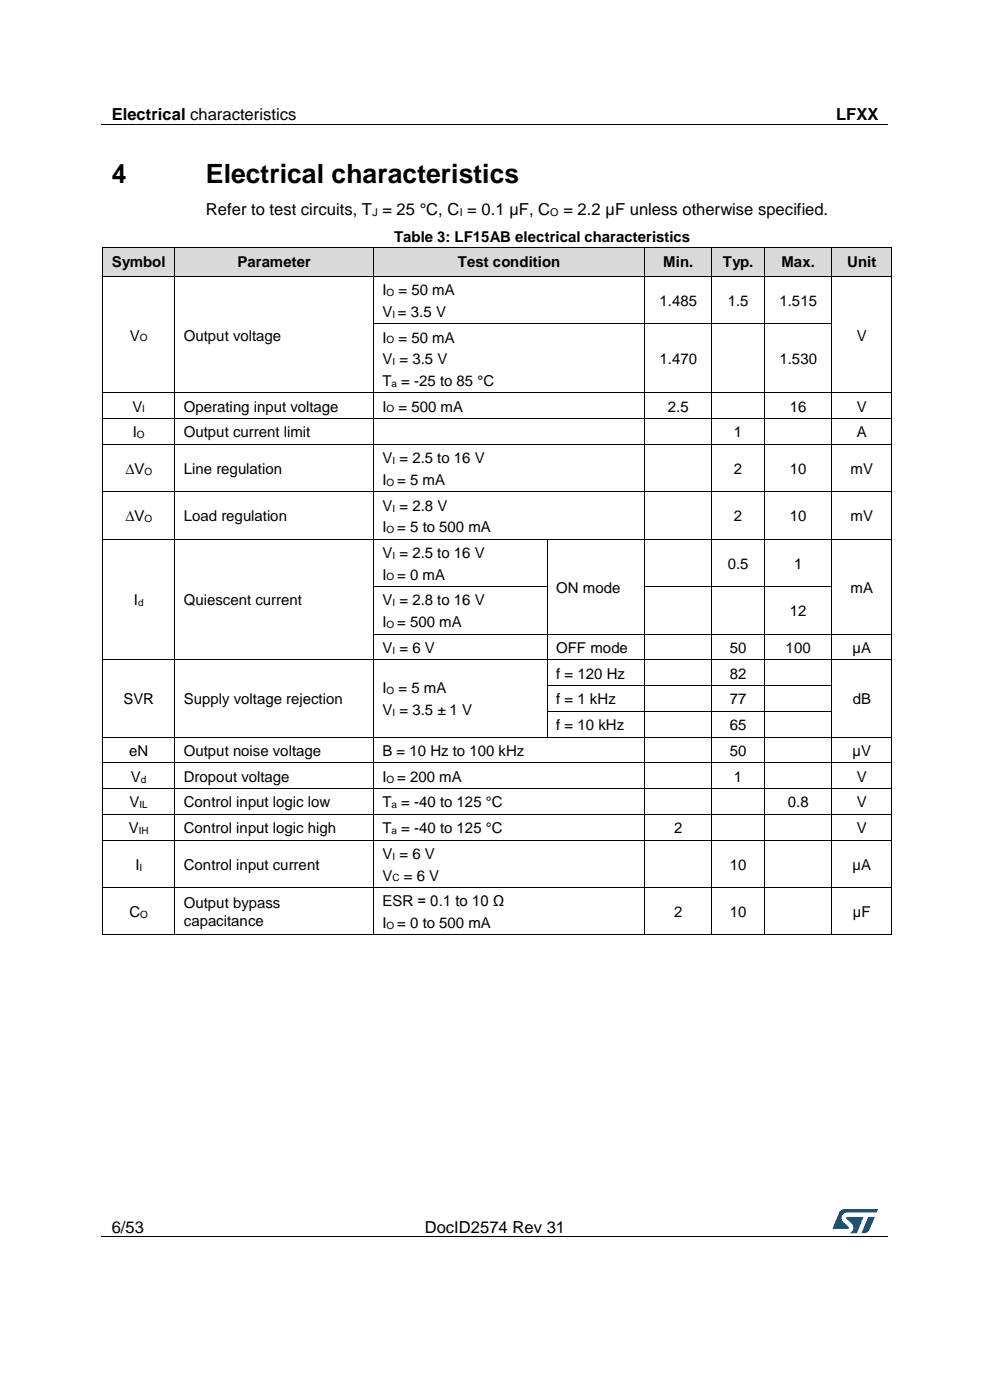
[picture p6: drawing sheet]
<svg xmlns="http://www.w3.org/2000/svg" width="210mm" height="297mm" viewBox="0 0 210 297" stroke-linecap="round" stroke-linejoin="round" font-family="sans-serif">
<path d="M21.5 26.5h166.8M21.5 262.4h166.8" fill="none" stroke="#000" stroke-width=".21"/>
<g fill="#000">
<path d="M105 26.4h.2v.1h-.2z" fill-rule="evenodd"/>
<path d="M61.6 262.3h.1v.2h-.1z" fill-rule="evenodd"/>
<path d="M148 262.3h.2v.2h-.2z" fill-rule="evenodd"/>
</g>
<g fill="#005288">
<path d="M178.2 256.9l.6-.4h.4l7 .1-.3 .6h-6.1a1.26 1.26 0 0 0-1.3 1.1 1.26 1.26 0 0 0 .8 1.4l.7 .6v.3l-3.3 .1z"/>
<path d="M184.2 258.2l1.3 .1-1 2.5a1.32 1.32 0 0 1-1.7 .7z"/>
<path d="M179.6 258.2l3.6 .1-1.5 3.3h-1.4a1.35 1.35 0 0 0 .7-1.2 1.35 1.35 0 0 0-.8-1.2l-.6-.6z"/>
</g>
<g fill="#d9d9d9">
<path d="M21.9 52.6h15.2v6h-15.2z" fill-rule="evenodd"/>
<path d="M23.7 52.6h11.5v6h-11.5z" fill-rule="evenodd"/>
<path d="M37.1 52.6h42.1v6h-42.1z" fill-rule="evenodd"/>
<path d="M39 52.6h38.3v6h-38.3z" fill-rule="evenodd"/>
<path d="M79.3 52.6h57.4v6h-57.4z" fill-rule="evenodd"/>
<path d="M81.1 52.6h53.8v6h-53.8z" fill-rule="evenodd"/>
<path d="M136.8 52.6h14.2v6h-14.2z" fill-rule="evenodd"/>
<path d="M138.7 52.6h10.4v6h-10.4z" fill-rule="evenodd"/>
<path d="M151.1 52.6h11v6h-11z" fill-rule="evenodd"/>
<path d="M153 52.6h7.3v6h-7.3z" fill-rule="evenodd"/>
<path d="M162.2 52.6h14.2v6h-14.2z" fill-rule="evenodd"/>
<path d="M164.1 52.6h10.5v6h-10.5z" fill-rule="evenodd"/>
<path d="M176.5 52.6h12.6v6h-12.6z" fill-rule="evenodd"/>
<path d="M178.4 52.6h8.8v6h-8.8z" fill-rule="evenodd"/>
</g>
<g fill="#000">
<path d="M21.7 58.6h.2v.1h-.2z" fill-rule="evenodd"/>
<path d="M21.7 58.6h.2v.1h-.2z" fill-rule="evenodd"/>
<path d="M21.7 52.5l.1 .1z" fill-rule="evenodd"/>
<path d="M21.7 52.5l.1 .1z" fill-rule="evenodd"/>
<path d="M21.9 58.6h.1v.1h-.1z" fill-rule="evenodd"/>
<path d="M37 58.6h.2v.1h-.2z" fill-rule="evenodd"/>
<path d="M37 52.5l.1 .1z" fill-rule="evenodd"/>
<path d="M37.2 58.6h.1v.1h-.1z" fill-rule="evenodd"/>
<path d="M79.1 58.6h.2v.1h-.2z" fill-rule="evenodd"/>
<path d="M79.1 52.5l.1 .1z" fill-rule="evenodd"/>
<path d="M79.3 58.6h.1v.1h-.1z" fill-rule="evenodd"/>
<path d="M136.7 58.6h.2v.1h-.2z" fill-rule="evenodd"/>
<path d="M136.7 52.5l.1 .1z" fill-rule="evenodd"/>
<path d="M136.9 58.6h.1v.1h-.1z" fill-rule="evenodd"/>
<path d="M151 58.6h.1v.1h-.1z" fill-rule="evenodd"/>
<path d="M151 52.5l.1 .1z" fill-rule="evenodd"/>
<path d="M151.1 58.6h.2v.1h-.2z" fill-rule="evenodd"/>
<path d="M162.1 58.6h.2v.1h-.2z" fill-rule="evenodd"/>
<path d="M162.1 52.5l.1 .1z" fill-rule="evenodd"/>
<path d="M162.3 58.6h.1v.1h-.1z" fill-rule="evenodd"/>
<path d="M176.4 58.6h.1v.1h-.1z" fill-rule="evenodd"/>
<path d="M176.4 52.5l.1 .1z" fill-rule="evenodd"/>
<path d="M176.5 58.6h.2v.1h-.2z" fill-rule="evenodd"/>
<path d="M189.1 58.6h.1v.1h-.1z" fill-rule="evenodd"/>
<path d="M189.1 58.6h.1v.1h-.1z" fill-rule="evenodd"/>
<path d="M189.1 52.5l.1 .1z" fill-rule="evenodd"/>
<path d="M189.1 52.5l.1 .1z" fill-rule="evenodd"/>
<path d="M21.7 68.6h.2v.2h-.2z" fill-rule="evenodd"/>
<path d="M37 68.6h.2v.2h-.2z" fill-rule="evenodd"/>
<path d="M79.1 68.6h.2v.2h-.2z" fill-rule="evenodd"/>
<path d="M136.7 68.6h.2v.2h-.2z" fill-rule="evenodd"/>
<path d="M151 68.6h.1v.2h-.1z" fill-rule="evenodd"/>
<path d="M162.1 68.6h.2v.2h-.2z" fill-rule="evenodd"/>
<path d="M176.4 68.6h.1v.2h-.1z" fill-rule="evenodd"/>
<path d="M189.1 68.6h.1v.2h-.1z" fill-rule="evenodd"/>
<path d="M21.7 83.3h.2v.1h-.2z" fill-rule="evenodd"/>
<path d="M21.7 88.7h.2v.2h-.2z" fill-rule="evenodd"/>
<path d="M21.7 94.2h.2v.2h-.2z" fill-rule="evenodd"/>
<path d="M37 83.3h.2v.1h-.2z" fill-rule="evenodd"/>
<path d="M37 88.7h.2v.2h-.2z" fill-rule="evenodd"/>
<path d="M37 94.2h.2v.2h-.2z" fill-rule="evenodd"/>
<path d="M79.1 83.3h.2v.1h-.2z" fill-rule="evenodd"/>
<path d="M79.1 88.7h.2v.2h-.2z" fill-rule="evenodd"/>
<path d="M79.1 94.2h.2v.2h-.2z" fill-rule="evenodd"/>
<path d="M136.7 83.3h.2v.1h-.2z" fill-rule="evenodd"/>
<path d="M136.7 88.7h.2v.2h-.2z" fill-rule="evenodd"/>
<path d="M136.7 94.2h.2v.2h-.2z" fill-rule="evenodd"/>
<path d="M151 83.3h.1v.1h-.1z" fill-rule="evenodd"/>
<path d="M151 88.7h.1v.2h-.1z" fill-rule="evenodd"/>
<path d="M151 94.2h.1v.2h-.1z" fill-rule="evenodd"/>
<path d="M162.1 83.3h.2v.1h-.2z" fill-rule="evenodd"/>
<path d="M162.1 88.7h.2v.2h-.2z" fill-rule="evenodd"/>
<path d="M162.1 94.2h.2v.2h-.2z" fill-rule="evenodd"/>
<path d="M176.4 83.3h.1v.1h-.1z" fill-rule="evenodd"/>
<path d="M176.4 88.7h.1v.2h-.1z" fill-rule="evenodd"/>
<path d="M176.4 94.2h.1v.2h-.1z" fill-rule="evenodd"/>
<path d="M189.1 83.3h.1v.1h-.1z" fill-rule="evenodd"/>
<path d="M189.1 88.7h.1v.2h-.1z" fill-rule="evenodd"/>
<path d="M189.1 94.2h.1v.2h-.1z" fill-rule="evenodd"/>
<path d="M21.7 104.2h.2v.2h-.2z" fill-rule="evenodd"/>
<path d="M21.7 114.3h.2v.2h-.2z" fill-rule="evenodd"/>
<path d="M37 104.2h.2v.2h-.2z" fill-rule="evenodd"/>
<path d="M37 114.3h.2v.2h-.2z" fill-rule="evenodd"/>
<path d="M79.1 104.2h.2v.2h-.2z" fill-rule="evenodd"/>
<path d="M79.1 114.3h.2v.2h-.2z" fill-rule="evenodd"/>
<path d="M116 114.3h.2v.2h-.2z" fill-rule="evenodd"/>
<path d="M136.7 104.2h.2v.2h-.2z" fill-rule="evenodd"/>
<path d="M136.7 114.3h.2v.2h-.2z" fill-rule="evenodd"/>
<path d="M151 104.2h.1v.2h-.1z" fill-rule="evenodd"/>
<path d="M151 114.3h.1v.2h-.1z" fill-rule="evenodd"/>
<path d="M162.1 104.2h.2v.2h-.2z" fill-rule="evenodd"/>
<path d="M162.1 114.3h.2v.2h-.2z" fill-rule="evenodd"/>
<path d="M176.4 104.2h.1v.2h-.1z" fill-rule="evenodd"/>
<path d="M176.4 114.3h.1v.2h-.1z" fill-rule="evenodd"/>
<path d="M189.1 104.2h.1v.2h-.1z" fill-rule="evenodd"/>
<path d="M189.1 114.3h.1v.2h-.1z" fill-rule="evenodd"/>
<path d="M21.7 124.4h.2v.1h-.2z" fill-rule="evenodd"/>
<path d="M21.7 134.4h.2v.2h-.2z" fill-rule="evenodd"/>
<path d="M37 124.4h.2v.1h-.2z" fill-rule="evenodd"/>
<path d="M37 134.4h.2v.2h-.2z" fill-rule="evenodd"/>
<path d="M79.1 124.4h.2v.1h-.2z" fill-rule="evenodd"/>
<path d="M79.1 134.4h.2v.2h-.2z" fill-rule="evenodd"/>
<path d="M116 124.4h.2v.1h-.2z" fill-rule="evenodd"/>
<path d="M116 134.4h.2v.2h-.2z" fill-rule="evenodd"/>
<path d="M136.7 124.4h.2v.1h-.2z" fill-rule="evenodd"/>
<path d="M136.7 134.4h.2v.2h-.2z" fill-rule="evenodd"/>
<path d="M151 124.4h.1v.1h-.1z" fill-rule="evenodd"/>
<path d="M151 134.4h.1v.2h-.1z" fill-rule="evenodd"/>
<path d="M162.1 124.4h.2v.1h-.2z" fill-rule="evenodd"/>
<path d="M162.1 134.4h.2v.2h-.2z" fill-rule="evenodd"/>
<path d="M176.4 124.4h.1v.1h-.1z" fill-rule="evenodd"/>
<path d="M176.4 134.4h.1v.2h-.1z" fill-rule="evenodd"/>
<path d="M189.1 124.4h.1v.1h-.1z" fill-rule="evenodd"/>
<path d="M189.1 134.4h.1v.2h-.1z" fill-rule="evenodd"/>
<path d="M21.7 139.9h.2v.2h-.2z" fill-rule="evenodd"/>
<path d="M21.7 145.3h.2v.2h-.2z" fill-rule="evenodd"/>
<path d="M21.7 150.8h.2v.2h-.2z" fill-rule="evenodd"/>
<path d="M21.7 156.3h.2v.2h-.2z" fill-rule="evenodd"/>
<path d="M37 139.9h.2v.2h-.2z" fill-rule="evenodd"/>
<path d="M37 145.3h.2v.2h-.2z" fill-rule="evenodd"/>
<path d="M37 150.8h.2v.2h-.2z" fill-rule="evenodd"/>
<path d="M37 156.3h.2v.2h-.2z" fill-rule="evenodd"/>
<path d="M79.1 139.9h.2v.2h-.2z" fill-rule="evenodd"/>
<path d="M79.1 145.3h.2v.2h-.2z" fill-rule="evenodd"/>
<path d="M79.1 150.8h.2v.2h-.2z" fill-rule="evenodd"/>
<path d="M79.1 156.3h.2v.2h-.2z" fill-rule="evenodd"/>
<path d="M116 139.9h.2v.2h-.2z" fill-rule="evenodd"/>
<path d="M116 145.3h.2v.2h-.2z" fill-rule="evenodd"/>
<path d="M116 150.8h.2v.2h-.2z" fill-rule="evenodd"/>
<path d="M116 156.3h.2v.2h-.2z" fill-rule="evenodd"/>
<path d="M136.7 139.9h.2v.2h-.2z" fill-rule="evenodd"/>
<path d="M136.7 145.3h.2v.2h-.2z" fill-rule="evenodd"/>
<path d="M136.7 150.8h.2v.2h-.2z" fill-rule="evenodd"/>
<path d="M136.7 156.3h.2v.2h-.2z" fill-rule="evenodd"/>
<path d="M151 139.9h.1v.2h-.1z" fill-rule="evenodd"/>
<path d="M151 145.3h.1v.2h-.1z" fill-rule="evenodd"/>
<path d="M151 150.8h.1v.2h-.1z" fill-rule="evenodd"/>
<path d="M151 156.3h.1v.2h-.1z" fill-rule="evenodd"/>
<path d="M162.1 139.9h.2v.2h-.2z" fill-rule="evenodd"/>
<path d="M162.1 145.3h.2v.2h-.2z" fill-rule="evenodd"/>
<path d="M162.1 150.8h.2v.2h-.2z" fill-rule="evenodd"/>
<path d="M162.1 156.3h.2v.2h-.2z" fill-rule="evenodd"/>
<path d="M176.4 139.9h.1v.2h-.1z" fill-rule="evenodd"/>
<path d="M176.4 145.3h.1v.2h-.1z" fill-rule="evenodd"/>
<path d="M176.4 150.8h.1v.2h-.1z" fill-rule="evenodd"/>
<path d="M176.4 156.3h.1v.2h-.1z" fill-rule="evenodd"/>
<path d="M189.1 139.9h.1v.2h-.1z" fill-rule="evenodd"/>
<path d="M189.1 145.3h.1v.2h-.1z" fill-rule="evenodd"/>
<path d="M189.1 150.8h.1v.2h-.1z" fill-rule="evenodd"/>
<path d="M189.1 156.3h.1v.2h-.1z" fill-rule="evenodd"/>
<path d="M21.7 161.8h.2v.1h-.2z" fill-rule="evenodd"/>
<path d="M21.7 167.2h.2v.2h-.2z" fill-rule="evenodd"/>
<path d="M21.7 172.7h.2v.2h-.2z" fill-rule="evenodd"/>
<path d="M21.7 178.2h.2v.1h-.2z" fill-rule="evenodd"/>
<path d="M37 161.8h.2v.1h-.2z" fill-rule="evenodd"/>
<path d="M37 167.2h.2v.2h-.2z" fill-rule="evenodd"/>
<path d="M37 172.7h.2v.2h-.2z" fill-rule="evenodd"/>
<path d="M37 178.2h.2v.1h-.2z" fill-rule="evenodd"/>
<path d="M79.1 161.8h.2v.1h-.2z" fill-rule="evenodd"/>
<path d="M79.1 167.2h.2v.2h-.2z" fill-rule="evenodd"/>
<path d="M79.1 172.7h.2v.2h-.2z" fill-rule="evenodd"/>
<path d="M79.1 178.2h.2v.1h-.2z" fill-rule="evenodd"/>
<path d="M136.7 161.8h.2v.1h-.2z" fill-rule="evenodd"/>
<path d="M136.7 167.2h.2v.2h-.2z" fill-rule="evenodd"/>
<path d="M136.7 172.7h.2v.2h-.2z" fill-rule="evenodd"/>
<path d="M136.7 178.2h.2v.1h-.2z" fill-rule="evenodd"/>
<path d="M151 161.8h.1v.1h-.1z" fill-rule="evenodd"/>
<path d="M151 167.2h.1v.2h-.1z" fill-rule="evenodd"/>
<path d="M151 172.7h.1v.2h-.1z" fill-rule="evenodd"/>
<path d="M151 178.2h.1v.1h-.1z" fill-rule="evenodd"/>
<path d="M162.1 161.8h.2v.1h-.2z" fill-rule="evenodd"/>
<path d="M162.1 167.2h.2v.2h-.2z" fill-rule="evenodd"/>
<path d="M162.1 172.7h.2v.2h-.2z" fill-rule="evenodd"/>
<path d="M162.1 178.2h.2v.1h-.2z" fill-rule="evenodd"/>
<path d="M176.4 161.8h.1v.1h-.1z" fill-rule="evenodd"/>
<path d="M176.4 167.2h.1v.2h-.1z" fill-rule="evenodd"/>
<path d="M176.4 172.7h.1v.2h-.1z" fill-rule="evenodd"/>
<path d="M176.4 178.2h.1v.1h-.1z" fill-rule="evenodd"/>
<path d="M189.1 161.8h.1v.1h-.1z" fill-rule="evenodd"/>
<path d="M189.1 167.2h.1v.2h-.1z" fill-rule="evenodd"/>
<path d="M189.1 172.7h.1v.2h-.1z" fill-rule="evenodd"/>
<path d="M189.1 178.2h.1v.1h-.1z" fill-rule="evenodd"/>
<path d="M21.7 188.2h.2v.2h-.2z" fill-rule="evenodd"/>
<path d="M21.7 198.3h.2v.1h-.2z" fill-rule="evenodd"/>
<path d="M21.7 198.3h.2v.1h-.2z" fill-rule="evenodd"/>
<path d="M37 188.2h.2v.2h-.2z" fill-rule="evenodd"/>
<path d="M37 198.3h.2v.1h-.2z" fill-rule="evenodd"/>
<path d="M79.1 188.2h.2v.2h-.2z" fill-rule="evenodd"/>
<path d="M79.1 198.3h.2v.1h-.2z" fill-rule="evenodd"/>
<path d="M136.7 188.2h.2v.2h-.2z" fill-rule="evenodd"/>
<path d="M136.7 198.3h.2v.1h-.2z" fill-rule="evenodd"/>
<path d="M151 188.2h.1v.2h-.1z" fill-rule="evenodd"/>
<path d="M151 198.3h.1v.1h-.1z" fill-rule="evenodd"/>
<path d="M162.1 188.2h.2v.2h-.2z" fill-rule="evenodd"/>
<path d="M162.1 198.3h.2v.1h-.2z" fill-rule="evenodd"/>
<path d="M176.4 188.2h.1v.2h-.1z" fill-rule="evenodd"/>
<path d="M176.4 198.3h.1v.1h-.1z" fill-rule="evenodd"/>
<path d="M189.1 188.2h.1v.2h-.1z" fill-rule="evenodd"/>
<path d="M189.1 198.3h.1v.1h-.1z" fill-rule="evenodd"/>
<path d="M189.1 198.3h.1v.1h-.1z" fill-rule="evenodd"/>
</g>
<g fill="none" stroke="#000" stroke-width=".21">
<path d="M21.8 52.6v6M21.8 58.7v9.9M21.8 52.5h15.3M22 58.6h15M37.1 52.6v6M37.1 58.7v9.9M37.1 52.5h42M37.3 58.6h41.8M79.2 58.7v9.9M79.2 52.6v6M79.2 52.5h57.5M79.4 58.6h57.3"/>
<path d="M136.8 52.6v6M136.8 58.7v9.9M136.8 52.5h14.2M137 58.6h14M151 52.6v6M151 58.7v9.9M151.1 52.5h11M151.3 58.6h10.8M162.2 52.6v6M162.2 58.7v9.9M162.2 52.5h14.2M162.4 58.6h14"/>
<path d="M176.4 52.6v6M176.4 58.7v9.9M176.5 52.5h12.6M176.7 58.6h12.4M189.1 52.6v6M189.1 58.7v9.9M21.8 68.8v14.5M37.1 68.8v14.5M79.2 68.8v14.5M79.3 68.7h57.4M136.8 68.8v14.5M136.9 68.7h14.1"/>
<path d="M151 68.8v14.5M151.1 68.7h11M162.2 68.8v14.5M162.3 68.7h14.1M176.4 68.8v14.5M189.1 68.8v14.5M21.8 83.4v5.3M21.8 88.9v5.3M21.8 94.4v9.8M21.9 83.4h15.1M21.9 88.8h15.1M21.9 94.3h15.1"/>
<path d="M37.1 83.4v5.3M37.1 88.9v5.3M37.1 94.4v9.8M37.2 83.4h41.9M37.2 88.8h41.9M37.2 94.3h41.9M79.2 83.4v5.3M79.2 88.9v5.3M79.2 94.4v9.8M79.3 83.4h57.4M79.3 88.8h57.4M79.3 94.3h57.4"/>
<path d="M136.8 83.4v5.3M136.8 88.9v5.3M136.8 94.4v9.8M136.9 83.4h14.1M136.9 88.8h14.1M136.9 94.3h14.1M151 83.4v5.3M151 88.9v5.3M151 94.4v9.8M151.1 83.4h11M151.1 88.8h11M151.1 94.3h11"/>
<path d="M162.2 83.4v5.3M162.2 88.9v5.3M162.2 94.4v9.8M162.3 83.4h14.1M162.3 88.8h14.1M162.3 94.3h14.1M176.4 83.4v5.3M176.4 88.9v5.3M176.4 94.4v9.8M176.5 83.4h12.6M176.5 88.8h12.6M176.5 94.3h12.6"/>
<path d="M189.1 83.4v5.3M189.1 88.9v5.3M189.1 94.4v9.8M21.8 104.4v9.9M21.8 114.5v9.9M21.9 104.3h15.1M21.9 114.4h15.1M37.1 104.4v9.9M37.1 114.5v9.9M37.2 104.3h41.9M37.2 114.4h41.9M79.2 104.4v9.9"/>
<path d="M79.2 114.5v9.9M79.3 104.3h57.4M79.3 114.4h36.7M116.1 114.5v9.9M116.2 114.4h20.5M136.8 104.4v9.9M136.8 114.5v9.9M136.9 104.3h14.1M136.9 114.4h14.1M151 104.4v9.9M151 114.5v9.9M151.1 104.3h11"/>
<path d="M151.1 114.4h11M162.2 104.4v9.9M162.2 114.5v9.9M162.3 104.3h14.1M162.3 114.4h14.1M176.4 104.4v9.9M176.4 114.5v9.9M176.5 104.3h12.6M176.5 114.4h12.6M189.1 104.4v9.9M189.1 114.5v9.9M21.8 124.5v9.9"/>
<path d="M21.8 134.6v5.3M21.9 140h15.1M37.1 124.5v9.9M37.1 134.6v5.3M37.2 140h41.9M79.2 124.5v9.9M79.2 134.6v5.3M79.3 124.4h36.7M79.3 134.5h36.7M79.3 140h36.7M116.1 124.5v9.9M116.1 134.6v5.3"/>
<path d="M116.2 134.5h20.5M116.2 140h20.5M136.8 124.5v9.9M136.8 134.6v5.3M136.9 124.4h14.1M136.9 134.5h14.1M136.9 140h14.1M151 124.5v9.9M151 134.6v5.3M151.1 124.4h11M151.1 134.5h11M151.1 140h11"/>
<path d="M162.2 124.5v9.9M162.2 134.6v5.3M162.3 124.4h14.1M162.3 134.5h14.1M162.3 140h14.1M176.4 124.5v9.9M176.4 134.6v5.3M176.5 134.5h12.6M176.5 140h12.6M189.1 124.5v9.9M189.1 134.6v5.3M21.8 140.1v5.2"/>
<path d="M21.8 145.5v5.3M21.8 151v5.3M21.8 156.5v5.3M21.9 156.4h15.1M37.1 140.1v5.2M37.1 145.5v5.3M37.1 151v5.3M37.1 156.5v5.3M37.2 156.4h41.9M79.2 140.1v5.2M79.2 145.5v5.3M79.2 151v5.3"/>
<path d="M79.2 156.5v5.3M79.3 156.4h36.7M116.1 140.1v5.2M116.1 145.5v5.3M116.1 151v5.3M116.2 145.4h20.5M116.2 150.9h20.5M116.2 156.4h20.5M136.8 140.1v5.2M136.8 145.5v5.3M136.8 151v5.3M136.8 156.5v5.3"/>
<path d="M136.9 145.4h14.1M136.9 150.9h14.1M136.9 156.4h14.1M151 140.1v5.2M151 145.5v5.3M151 151v5.3M151 156.5v5.3M151.1 145.4h11M151.1 150.9h11M151.1 156.4h11M162.2 140.1v5.2M162.2 145.5v5.3"/>
<path d="M162.2 151v5.3M162.2 156.5v5.3M162.3 145.4h14.1M162.3 150.9h14.1M162.3 156.4h14.1M176.4 140.1v5.2M176.4 145.5v5.3M176.4 151v5.3M176.4 156.5v5.3M176.5 156.4h12.6M189.1 140.1v5.2M189.1 145.5v5.3"/>
<path d="M189.1 151v5.3M189.1 156.5v5.3M21.8 161.9v5.3M21.8 167.4v5.3M21.8 172.9v5.3M21.8 178.3v9.9M21.9 161.9h15.1M21.9 167.3h15.1M21.9 172.8h15.1M21.9 178.2h15.1M37.1 161.9v5.3M37.1 167.4v5.3"/>
<path d="M37.1 172.9v5.3M37.1 178.3v9.9M37.2 161.9h41.9M37.2 167.3h41.9M37.2 172.8h41.9M37.2 178.2h41.9M79.2 161.9v5.3M79.2 167.4v5.3M79.2 172.9v5.3M79.2 178.3v9.9M79.3 161.9h57.4M79.3 167.3h57.4"/>
<path d="M79.3 172.8h57.4M79.3 178.2h57.4M136.8 161.9v5.3M136.8 167.4v5.3M136.8 172.9v5.3M136.8 178.3v9.9M136.9 161.9h14.1M136.9 167.3h14.1M136.9 172.8h14.1M136.9 178.2h14.1M151 161.9v5.3M151 167.4v5.3"/>
<path d="M151 172.9v5.3M151 178.3v9.9M151.1 161.9h11M151.1 167.3h11M151.1 172.8h11M151.1 178.2h11M162.2 161.9v5.3M162.2 167.4v5.3M162.2 172.9v5.3M162.2 178.3v9.9M162.3 161.9h14.1M162.3 167.3h14.1"/>
<path d="M162.3 172.8h14.1M162.3 178.2h14.1M176.4 161.9v5.3M176.4 167.4v5.3M176.4 172.9v5.3M176.4 178.3v9.9M176.5 161.9h12.6M176.5 167.3h12.6M176.5 172.8h12.6M176.5 178.2h12.6M189.1 161.9v5.3M189.1 167.4v5.3"/>
<path d="M189.1 172.9v5.3M189.1 178.3v9.9M21.8 188.4v9.9M21.9 188.3h15.1M21.9 198.4h15.1M37.1 188.4v9.9M37.2 188.3h41.9M37.2 198.4h41.9M79.2 188.4v9.9M79.3 188.3h57.4M79.3 198.4h57.4M136.8 188.4v9.9"/>
<path d="M136.9 188.3h14.1M136.9 198.4h14.1M151 188.4v9.9M151.1 188.3h11M151.1 198.4h11M162.2 188.4v9.9M162.3 188.3h14.1M162.3 198.4h14.1M176.4 188.4v9.9M176.5 188.3h12.6M176.5 198.4h12.6M189.1 188.4v9.9"/>
</g>
<g font-size="5.6">
<text x="23.7" y="38.9">4</text>
<text x="43.7" y="38.9">Electrical characteristics</text>
</g>
<g font-size="3.5">
<text x="23.7" y="25.5">Electrical characteristics</text>
<text x="177.4" y="25.5">LFXX</text>
<text x="43.7" y="45.6">Refer to test circuits, T = 25 °C, C = 0.1 µF, C</text>
<text x="119.5" y="45.6">= 2.2 µF unless otherwise specified.</text>
<text x="23.7" y="261.5">6/53</text>
<text x="90.1" y="261.5">DocID2574 Rev 31</text>
</g>
<g font-size="3.2">
<text x="83.6" y="51.4">Table 3: LF15AB electrical characteristics</text>
<text x="23.7" y="56.7">Symbol</text>
<text x="50.4" y="56.7">Parameter</text>
<text x="97.1" y="56.7">Test condition</text>
<text x="140.7" y="56.7">Min.</text>
<text x="153.4" y="56.7">Typ.</text>
<text x="165.8" y="56.7">Max.</text>
<text x="179.7" y="56.7">Unit</text>
<text x="81.1" y="62.6">I</text>
<text x="84.6" y="62.6">= 50 mA</text>
<text x="139.9" y="64.9">1.485</text>
<text x="154.4" y="64.9">1.5</text>
<text x="165.3" y="64.9">1.515</text>
<text x="81.1" y="67.2">V = 3.5 V</text>
<text x="27.6" y="72.3">V</text>
<text x="39" y="72.3">Output voltage</text>
<text x="81.1" y="72.7">I</text>
<text x="81.1" y="77.3">V = 3.5 V</text>
<text x="84.6" y="72.7">= 50 mA</text>
<text x="139.9" y="77.3">1.470</text>
<text x="165.3" y="77.3">1.530</text>
<text x="181.8" y="72.3">V</text>
<text x="81.1" y="81.8">T = -25 to 85 °C</text>
<text x="28.1" y="87.3">V</text>
<text x="39" y="87.3">Operating input voltage</text>
<text x="81.1" y="87.3">I</text>
<text x="84.6" y="87.3">= 500 mA</text>
<text x="141.7" y="87.3">2.5</text>
<text x="167.5" y="87.3">16</text>
<text x="181.8" y="87.3">V</text>
<text x="28.2" y="92.8">I</text>
<text x="39" y="92.8">Output current limit</text>
<text x="155.7" y="92.8">1</text>
<text x="181.8" y="92.8">A</text>
<text x="26.6" y="100.6">∆V</text>
<text x="39" y="100.6">Line regulation</text>
<text x="81.1" y="98.3">V = 2.5 to 16 V</text>
<text x="155.7" y="100.6">2</text>
<text x="167.5" y="100.6">10</text>
<text x="180.4" y="100.6">mV</text>
<text x="81.1" y="102.8">I</text>
<text x="84.3" y="102.8">= 5 mA</text>
<text x="26.6" y="110.6">∆V</text>
<text x="39" y="110.6">Load regulation</text>
<text x="81.1" y="108.3">V = 2.8 V</text>
<text x="81.1" y="112.9">I</text>
<text x="84.3" y="112.9">= 5 to 500 mA</text>
<text x="155.7" y="110.6">2</text>
<text x="167.5" y="110.6">10</text>
<text x="180.4" y="110.6">mV</text>
<text x="81.1" y="118.4">V = 2.5 to 16 V</text>
<text x="81.1" y="123">I</text>
<text x="84.3" y="123">= 0 mA</text>
<text x="118" y="125.7">ON mode</text>
<text x="154.4" y="120.7">0.5</text>
<text x="168.4" y="120.7">1</text>
<text x="180.4" y="125.7">mA</text>
<text x="28.4" y="128.5">I</text>
<text x="39" y="128.5">Quiescent current</text>
<text x="81.1" y="128.5">V = 2.8 to 16 V</text>
<text x="167.5" y="130.7">12</text>
<text x="81.1" y="133">I</text>
<text x="84.3" y="133">= 500 mA</text>
<text x="81.1" y="138.5">V = 6 V</text>
<text x="118" y="138.5">OFF mode</text>
<text x="118" y="144">f = 120 Hz</text>
<text x="154.8" y="138.5">50</text>
<text x="154.8" y="144">82</text>
<text x="166.7" y="138.5">100</text>
<text x="180.8" y="138.5">µA</text>
<text x="26.2" y="149.4">SVR</text>
<text x="39" y="149.4">Supply voltage rejection</text>
<text x="81.1" y="147.1">I</text>
<text x="84.6" y="147.1">= 5 mA</text>
<text x="118" y="149.4">f = 1 kHz</text>
<text x="154.8" y="149.4">77</text>
<text x="180.9" y="149.4">dB</text>
<text x="81.1" y="151.7">V = 3.5 ± 1 V</text>
<text x="118" y="154.9">f = 10 kHz</text>
<text x="154.8" y="154.9">65</text>
<text x="27.4" y="160.4">eN</text>
<text x="39" y="160.4">Output noise voltage</text>
<text x="81.1" y="160.4">B = 10 Hz to 100 kHz</text>
<text x="154.8" y="160.4">50</text>
<text x="180.8" y="160.4">µV</text>
<text x="27.8" y="165.8">V</text>
<text x="39" y="165.8">Dropout voltage</text>
<text x="81.1" y="165.8">I</text>
<text x="84.3" y="165.8">= 200 mA</text>
<text x="155.7" y="165.8">1</text>
<text x="181.8" y="165.8">V</text>
<text x="27.5" y="171.3">V</text>
<text x="39" y="171.3">Control input logic low</text>
<text x="81.1" y="171.3">T = -40 to 125 °C</text>
<text x="167.1" y="171.3">0.8</text>
<text x="181.8" y="171.3">V</text>
<text x="27.3" y="176.8">V</text>
<text x="39" y="176.8">Control input logic high</text>
<text x="81.1" y="176.8">T = -40 to 125 °C</text>
<text x="143" y="176.8">2</text>
<text x="181.8" y="176.8">V</text>
<text x="28.7" y="184.6">I</text>
<text x="39" y="184.6">Control input current</text>
<text x="81.1" y="182.2">V = 6 V</text>
<text x="154.8" y="184.6">10</text>
<text x="180.8" y="184.6">µA</text>
<text x="81.1" y="186.8">V</text>
<text x="85.7" y="186.8">= 6 V</text>
<text x="27.5" y="194.6">C</text>
<text x="39" y="192.6">Output bypass</text>
<text x="39" y="196.5">capacitance</text>
<text x="81.1" y="192.3">ESR = 0.1 to 10 Ω</text>
<text x="81.1" y="196.9">I</text>
<text x="84.3" y="196.9">= 0 to 500 mA</text>
<text x="143" y="194.6">2</text>
<text x="154.8" y="194.6">10</text>
<text x="180.9" y="194.6">µF</text>
</g>
<g font-size="2.3">
<text x="79" y="45.7">J</text>
<text x="97.5" y="45.7">I</text>
<text x="116.7" y="45.7">O</text>
</g>
<g font-size="2.1">
<text x="82" y="62.8">O</text>
<text x="83.2" y="67.4">I</text>
<text x="29.7" y="72.4">O</text>
<text x="82" y="72.9">O</text>
<text x="83.2" y="77.4">I</text>
<text x="83" y="82">a</text>
<text x="30.2" y="87.5">I</text>
<text x="82" y="87.5">O</text>
<text x="29" y="93">O</text>
<text x="30.7" y="100.7">O</text>
<text x="83.2" y="98.4">I</text>
<text x="82" y="103">O</text>
<text x="30.7" y="110.8">O</text>
<text x="82" y="113.1">O</text>
<text x="83.2" y="108.5">I</text>
<text x="83.2" y="118.6">I</text>
<text x="82" y="123.1">O</text>
<text x="29.3" y="128.6">d</text>
<text x="83.2" y="128.6">I</text>
<text x="82" y="133.2">O</text>
<text x="83.2" y="138.7">I</text>
<text x="82" y="147.3">O</text>
<text x="83.2" y="151.9">I</text>
<text x="29.9" y="166">d</text>
<text x="82" y="166">O</text>
<text x="29.6" y="171.5">IL</text>
<text x="83" y="171.5">a</text>
<text x="29.4" y="176.9">IH</text>
<text x="83" y="176.9">a</text>
<text x="29.6" y="184.7">I</text>
<text x="83.2" y="182.4">I</text>
<text x="83.2" y="187">C</text>
<text x="29.8" y="194.8">O</text>
<text x="82" y="197">O</text>
</g>
</svg>
